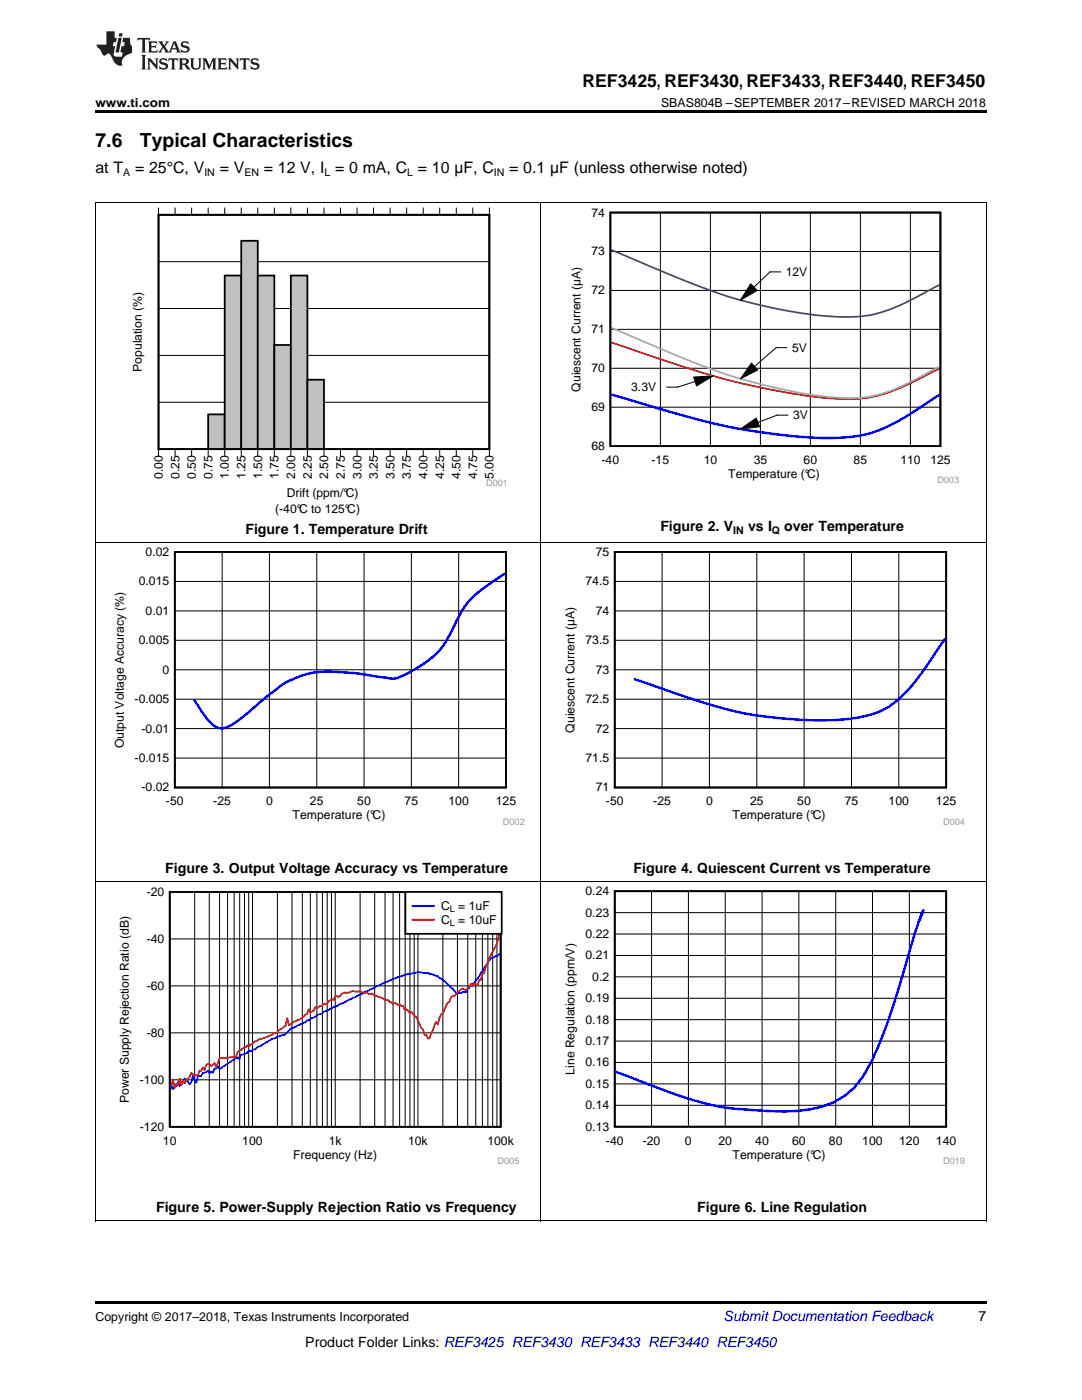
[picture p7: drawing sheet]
<svg xmlns="http://www.w3.org/2000/svg" width="216mm" height="279mm" viewBox="0 0 216 279" stroke-linecap="round" stroke-linejoin="round" font-family="sans-serif">
<path d="M19 243.7h.2zM196.7 243.7h.1zM19 259.7h177.8v.5h-177.8z" fill="#000"/>
<path d="M19.1 176v67.7M107.9 176v67.7M196.8 176v67.7M19 243.6h177.8" fill="none" stroke="#000" stroke-width=".2"/>
<path d="M23.4 177h80.2v55.3h-80.2z" fill-rule="evenodd" fill="#fff"/>
<path d="M33.9 178h66v46.9h-66z" fill="none" stroke="#000" stroke-width=".35"/>
<g fill="none" stroke="#000" stroke-width=".2">
<path d="M38.8 178v46.9M41.8 178v46.9M43.8 178v46.9M45.4 178v46.9M46.7 178v46.9M47.8 178v46.9M48.8 178v46.9M49.6 178v46.9M50.4 178v46.9M55.3 178v46.9M58.3 178v46.9M60.3 178v46.9"/>
<path d="M61.9 178v46.9M63.2 178v46.9M64.3 178v46.9M65.3 178v46.9M66.1 178v46.9M66.9 178v46.9M71.9 178v46.9M74.8 178v46.9M76.8 178v46.9M78.4 178v46.9M79.7 178v46.9M80.8 178v46.9"/>
<path d="M81.8 178v46.9M82.6 178v46.9M83.4 178v46.9M88.4 178v46.9M91.3 178v46.9M93.3 178v46.9M94.9 178v46.9M96.3 178v46.9M97.3 178v46.9M98.3 178v46.9M99.2 178v46.9M33.9 196.8h66"/>
<path d="M33.9 187.4h66M33.9 215.5h66M33.9 206.1h66"/>
</g>
<path d="M99.7 190.3l-.5 .4-.3 .1-.3 .3a1.85 1.85 0 0 0-1.3 1.1l-2 3.1-.7 .9-.6 .4-1 1.4h-.7l-.3 .2-1-.1-1.3-1.4a8.2 8.2 0 0 0-6-2.7h-.3a19.9 19.9 0 0 0-6.3 2l-2 .8-7.9 4-.6 .1-1 .7-2 .8-2 1.2h-.3l-.3 .4h-.4l-2.6 1.3-.4 .4a2.27 2.27 0 0 1-1.6 1l-.7 .2-.3 .3-.7 .1-2.3 1.5-.6 .1-.4 .4-.6 .2-.3 .3-.4-.2a1.74 1.74 0 0 1-1.6 .8l-.4 1-.3-.4-3.6 2.4-.3-.7-.4 .6h-.3l-.3 .8-.4-.2-.3 .3-.3-.5-.4 .3-.6 .1-.4 .6-.6 .1-.3 1.3-.4-.4-.3-1.1-.3 1.4-.4 .4-.6-1-.4-.2-.9 1.5-.4-.8-.3 .9-.3 .1-.4 .5-.3-.7-.2 .7" fill="none" stroke="#00f" stroke-width=".35"/>
<path d="M99.7 186.1a10.7 10.7 0 0 1-1.8 4.5l-1 2.3-.3 1.3-.3 .2-.4 1.2-.3 .1-.3 .9-.7-.3-.3 .6-.3-.6-.7 1-.3 .3-.7-.3-.3 .2a2.78 2.78 0 0 0-1.3 1.3h-.4l-.3 .2-.3 1-.4 .1-.9 2.1-.4 .2-.6 2.1-.4-.6-1.3 3.3-.3 .1-.3-.8-.4 .1-.3-1.2-.3-.2-1-2.2-.4-.2-.6-.9-.4 .2-.6-.7-.3 .1-.4-.7h-.3l-.3-.3-.4 .1-.3-.3-.3-.1-.4 .2-.9-.8-2.7-.9-.6-.4-.4 .1-.3-.1-.3-.3-.4 .2-1-.4h-1.6l-1 .4a1.75 1.75 0 0 0-1.6 .8l-.4-.2h-.3l-.3 .8-.4-.2-.6 .4-.4 .6-.6-.1-.4 .5-.3-.1-.6 .6-.4-.3-.3 .7-.7 .3-.3-.6-.3 1-1.3 .9-1.4 .6-.6 .6-.4 .1-.3-1.4-.3 1.5-1.3 .9-.4 .4-.6 .1-.4 .4-2.6 .9-.7 .4h-.3l-.3 .5-.7 .5-.3-.2-.3 .4-.7 .2-1 .8-.3 .9-3.3 .3-.7 1.7-.3-.8-.7 .6-.3-.3-.7 .1-.3 1.1-.3-.6-.4 .7-.3-.1-.3 1a1.24 1.24 0 0 1-1.3-.5l-.4 .8-.6 .6-.4 .7-.3-.5-.3 .8-.3-1.2-.4 1.3-.3-.3-.3 .8-.4-1.6-.3 1.1-.2-.5" fill="none" stroke="#f00" stroke-width=".35"/>
<path d="M80.9 178h19.2v8.3h-19.2z" fill-rule="evenodd" fill="#fff"/>
<path d="M80.9 178h19.2v8.4h-19.2z" fill="none" stroke="#000" stroke-width=".35"/>
<path d="M82.3 180.8h4.3" fill="none" stroke="#00f" stroke-width=".35"/>
<path d="M82.3 183.5h4.3" fill="none" stroke="#f00" stroke-width=".35"/>
<path d="M112.3 176.9h80.2v55.4h-80.2z" fill-rule="evenodd" fill="#fff"/>
<path d="M122.7 177.9h66.1v47h-66.1z" fill="none" stroke="#000" stroke-width=".35"/>
<g fill="none" stroke="#000" stroke-width=".2">
<path d="M19.1 108.3v67.7M107.9 108.3v67.7M196.8 108.3v67.7M19 175.9h177.8M130 177.9v47M137.4 177.9v47M144.7 177.9v47M152.1 177.9v47M159.4 177.9v47M166.8 177.9v47M174.1 177.9v47M181.5 177.9v47"/>
<path d="M122.7 199.2h66.1M122.7 194.9h66.1M122.7 190.7h66.1M122.7 186.4h66.1M122.7 182.1h66.1M122.7 216.3h66.1M122.7 212h66.1M122.7 207.8h66.1M122.7 203.5h66.1M122.7 220.6h66.1"/>
</g>
<path d="M183.3 184.1l.9-2.4-.4 1a83.3 83.3 0 0 0-3.1 9.8 133 133 0 0 1-6.8 19.3 15.2 15.2 0 0 1-9.8 9 42.1 42.1 0 0 1-15.1 .6 49.7 49.7 0 0 1-15.9-3.6l-10.3-3.9" fill="none" stroke="#00f" stroke-width=".5"/>
<path d="M22.4 109.2h82.3v55.4h-82.3z" fill-rule="evenodd" fill="#fff"/>
<path d="M34.9 110.2h66.1v47h-66.1z" fill="none" stroke="#000" stroke-width=".35"/>
<g fill="none" stroke="#000" stroke-width=".2">
<path d="M34.9 116h66.1M44.3 110.2v47M53.8 110.2v47M63.2 110.2v47M72.6 110.2v47M82.1 110.2v47M91.5 110.2v47M34.9 139.5h66.1M34.9 133.7h66.1M34.9 127.8h66.1M34.9 121.9h66.1M34.9 151.3h66.1"/>
<path d="M34.9 145.4h66.1"/>
</g>
<path d="M100.8 114.4l-.3 .2a39.3 39.3 0 0 0-7.1 5.5 59.7 59.7 0 0 0-4.4 7.9 19.2 19.2 0 0 1-8.2 6.6 4.4 4.4 0 0 1-3.9 .6 81.9 81.9 0 0 0-10.7-1.2 17.6 17.6 0 0 0-12.4 4.6l-4.6 3.9a12.3 12.3 0 0 1-4.9 2.9 3.7 3.7 0 0 1-2.8-1.7l-2.8-4.1" fill="none" stroke="#00f" stroke-width=".5"/>
<path d="M112.3 109.2h80.2v55.4h-80.2z" fill-rule="evenodd" fill="#fff"/>
<path d="M122.7 110.2h66.1v47h-66.1z" fill="none" stroke="#000" stroke-width=".35"/>
<g fill="none" stroke="#000" stroke-width=".2">
<path d="M19.1 40.4v67.9M107.9 40.4v67.9M196.8 40.4v67.9M19 108.2h177.8M122.7 116h66.1M132.1 110.2v47M141.6 110.2v47M151 110.2v47M160.5 110.2v47M169.9 110.2v47M179.3 110.2v47M122.7 139.5h66.1"/>
<path d="M122.7 133.7h66.1M122.7 127.8h66.1M122.7 121.9h66.1M122.7 151.3h66.1M122.7 145.4h66.1"/>
</g>
<path d="M188.6 127.5l-2.4 3.5a34.2 34.2 0 0 1-8.8 10 19.4 19.4 0 0 1-8.4 2.5 79.6 79.6 0 0 1-34.5-5.2l-8.1-2.8" fill="none" stroke="#00f" stroke-width=".5"/>
<path d="M26 41.4h75.1v61.6h-75.1z" fill-rule="evenodd" fill="#fff"/>
<path d="M31.6 42.9h66v46.7h-66z" fill="none" stroke="#000" stroke-width=".35"/>
<g fill="none" stroke="#000" stroke-width=".2">
<path d="M31.6 41.4v1.5h66.1v-1.5M31.6 52.2h66.1M34.9 41.4v1.5M38.2 41.4v1.5M41.5 41.4v1.5M44.8 41.4v1.5M48.1 41.4v1.5M51.4 41.4v1.5M54.7 41.4v1.5M58 41.4v1.5M61.3 41.4v1.5M64.7 41.4v1.5"/>
<path d="M67.9 41.4v1.5M71.2 41.4v1.5M74.5 41.4v1.5M77.8 41.4v1.5M81.1 41.4v1.5M84.5 41.4v1.5M87.7 41.4v1.5M91 41.4v1.5M94.3 41.4v1.5M31.6 70.9h66.1M31.6 61.6h66.1M31.6 91.1v-1.5h66.1v1.5"/>
<path d="M31.6 80.3h66.1M34.9 89.6v1.5M38.2 89.6v1.5M41.5 89.6v1.5M44.8 89.6v1.5M48.1 89.6v1.5M51.4 89.6v1.5M54.7 89.6v1.5M58 89.6v1.5M61.3 89.6v1.5M64.7 89.6v1.5M67.9 89.6v1.5"/>
<path d="M71.2 89.6v1.5M74.5 89.6v1.5M77.8 89.6v1.5M81.1 89.6v1.5M84.5 89.6v1.5M87.7 89.6v1.5M91 89.6v1.5M94.3 89.6v1.5"/>
</g>
<path d="M41.5 82.7h3.4v6.9h-3.4z" fill-rule="evenodd" fill="#c0c0c0"/>
<path d="M41.5 82.7h3.3v6.9h-3.3z" fill="none" stroke="#000" stroke-width=".35"/>
<path d="M44.8 55h3.4v34.6h-3.4z" fill-rule="evenodd" fill="#c0c0c0"/>
<path d="M44.8 55h3.3v34.6h-3.3z" fill="none" stroke="#000" stroke-width=".35"/>
<path d="M48.1 48.1h3.4v41.5h-3.4z" fill-rule="evenodd" fill="#c0c0c0"/>
<path d="M48.1 48.1h3.3v41.5h-3.3z" fill="none" stroke="#000" stroke-width=".35"/>
<path d="M51.4 55h3.4v34.6h-3.4z" fill-rule="evenodd" fill="#c0c0c0"/>
<path d="M51.4 55h3.3v34.6h-3.3z" fill="none" stroke="#000" stroke-width=".35"/>
<path d="M54.7 68.8h3.4v20.8h-3.4z" fill-rule="evenodd" fill="#c0c0c0"/>
<path d="M54.7 68.8h3.3v20.8h-3.3z" fill="none" stroke="#000" stroke-width=".35"/>
<path d="M58 55h3.4v34.6h-3.4z" fill-rule="evenodd" fill="#c0c0c0"/>
<path d="M58 55h3.3v34.6h-3.3z" fill="none" stroke="#000" stroke-width=".35"/>
<path d="M61.3 75.8h3.4v13.8h-3.4z" fill-rule="evenodd" fill="#c0c0c0"/>
<path d="M31.6 42.9h66v46.7h-66zM61.3 75.8h3.4v13.8h-3.4z" fill="none" stroke="#000" stroke-width=".35"/>
<path d="M113.5 41.5h77.8v54.9h-77.8z" fill-rule="evenodd" fill="#fff"/>
<path d="M121.8 42.4h65.8v46.6h-65.8z" fill="none" stroke="#000" stroke-width=".35"/>
<g fill="none" stroke="#000" stroke-width=".2">
<path d="M19 40.4h177.8M121.8 58h65.9M121.8 50.2h65.9M131.8 42.4v46.6M141.8 42.4v46.6M149.8 56.6l1.3 1.4-3.4 1.9zM151.7 42.4v46.6M155.8 54.3h-2.2l-3.2 3M161.7 42.4v46.6M171.7 42.4v46.6M181.7 42.4v46.6M121.8 73.5h65.9"/>
<path d="M121.8 65.7h65.9M138.4 75.3l3.9-.3-3.3 2zM138.7 76.1l-3.5 1.2h-2.1M150 72.5l1.2 1.3-3.5 1.8zM154.9 69.4l-4.3 3.7M154.9 69.4h2.1M121.8 81.3h65.9M147.7 85.6l3.2-2.2 .7 1.8zM157.2 82.9h-2.1l-3.9 1.4"/>
</g>
<path d="M122 78.7l1.4 .4a267 267 0 0 0 24.3 6.5 99.9 99.9 0 0 0 19.7 1.8 24.4 24.4 0 0 0 13.8-4.5l6.3-4.1" fill="none" stroke="#00f" stroke-width=".5"/>
<path d="M122 68.3l1.4 .5a319 319 0 0 0 24.3 7.7 108.1 108.1 0 0 0 21.9 3.1 27.1 27.1 0 0 0 13.2-3.7l4.7-2.3" fill="none" stroke="#f00" stroke-width=".35"/>
<path d="M122 65.4l1.4 .6a318.5 318.5 0 0 0 21.7 8.8 93.7 93.7 0 0 0 24.5 4.7 23.7 23.7 0 0 0 11.6-3l6.3-3.3" fill="none" stroke="#aaa" stroke-width=".35"/>
<path d="M122 49.9l1.4 .5a303.7 303.7 0 0 0 21.7 8.7 88.4 88.4 0 0 0 24.5 4.2 26.3 26.3 0 0 0 13.2-4l4.7-2.4" fill="none" stroke="#295c75" stroke-width=".35"/>
<path d="M149.8 56.6l1.3 1.4-3.4 1.9zM138.4 75.3l3.9-.3-3.3 2zM150 72.5l1.2 1.3-3.5 1.8zM147.7 85.6l3.2-2.2 .7 1.8z" fill="#000"/>
<path d="M19 22h177.8v.5h-177.8z" fill="#000"/>
<g fill="#231f20">
<path d="M27.5 7.6l-.1 .5 .4-.2h.6v.1v2.1l-.2 .4h1l-.3-.4v-2.1l.1-.1h.5l.5 .2-.2-.5zM29.5 8.3l.2 .3v1.5l-.2 .4h1.8l.2-.6a1.04 1.04 0 0 1-1.3 .2v-.7h.6l.3 .2v-.6l-.3 .2h-.6v-.6l.8-.1 .4 .3-.2-.5zM31.5 8.3l.9 1.1-.9 1.1h.8l-.2-.2 .5-.7 .4 .7-.2 .2h1.5l-.1-.2 .1-.4h.9l.1 .4-.2 .2h1l-.3-.3-.7-1.9h-.5l-.9 2-.8-1 .9-1h-.8l.1 .3-.3 .5-.4-.6 .2-.2zM34.7 8.6l.4 1h-.7zM36.3 8.4a.63 .63 0 0 0-.2 .7 .63 .63 0 0 0 .6 .4l.6 .2 .1 .2a.75 .75 0 0 1-.7 .4 .75 .75 0 0 1-.6-.5l.1 .7 .1-.1a1.11 1.11 0 0 0 1.5-.6 1.13 1.13 0 0 0-1.2-.8l-.1-.4a1.04 1.04 0 0 1 1.2 .2l-.2-.5-.1 .1-.5-.2zM28.2 10.9l.2 .4v2.2l-.2 .4h1l-.3-.4v-2.2l.3-.4zM29.3 11.6l.3 .4v1.5l-.3 .4h.8l-.2-.4v-1.3l1.5 1.7v-1.9l.2-.4h-.7l.2 .4v.9l-1.1-1.3zM32 11.8a.62 .62 0 0 0-.2 .7 .62 .62 0 0 0 .6 .4l.6 .1 .1 .3a.76 .76 0 0 1-.7 .3 .76 .76 0 0 1-.6-.4l.1 .7 .1-.1a1.11 1.11 0 0 0 1.5-.6 1.13 1.13 0 0 0-1.2-.8l-.1-.4a1.04 1.04 0 0 1 1.2 .2l-.2-.6-.1 .1-.5-.1zM33.7 11.6l-.2 .6a.61 .61 0 0 1 .8-.3v1.6l-.2 .4h.9l-.2-.4v-1.6a.63 .63 0 0 1 .8 .3l-.2-.6zM35.6 11.6l.3 .4v1.5l-.3 .4h1l-.2-.2v-.8l.5 .2a.76 .76 0 0 0 1.2 .7l-1-1a.58 .58 0 0 0 .6-.5 .58 .58 0 0 0-.5-.6zM36.4 11.9h.1a.45 .45 0 0 1 .5 .1 .45 .45 0 0 1 .1 .5l-.7 .2zM37.9 11.6l.2 .2a2.17 2.17 0 0 0 .3 1.9 .99 .99 0 0 0 1.6-.6v-1.1l.2-.4h-.7l.2 .2a1.92 1.92 0 0 1-.2 1.8 .6 .6 0 0 1-.9-.5v-1.1l.2-.4zM40.4 11.6l.2 .4v1.5l-.2 .4h.7l-.2-.4v-1.4l.8 1.8 .8-1.8v1.4l-.2 .4h.9l-.2-.4v-1.5l.2-.4h-.8l-.6 1.5-.6-1.5zM43.4 11.6l.2 .4v1.5l-.2 .4h1.8l.2-.6a1.04 1.04 0 0 1-1.3 .1v-.6h.5l.4 .2v-.6l-.4 .2h-.5v-.7h.8l.3 .3-.1-.6zM45.5 11.6l.2 .4v1.5l-.2 .4h.7l-.2-.4v-1.3l1.5 1.7v-1.9l.2-.4h-.7l.2 .4v.9l-1.1-1.3zM47.9 11.6l-.1 .6a.61 .61 0 0 1 .8-.3v1.6l-.3 .4h1l-.3-.4 .1-1.6a.63 .63 0 0 1 .7 .3l-.1-.6zM50.2 11.8a.62 .62 0 0 0-.2 .7 .62 .62 0 0 0 .6 .4l.6 .1 .2 .3a.76 .76 0 0 1-.8 .3 .76 .76 0 0 1-.6-.4l.1 .7 .2-.1a1.11 1.11 0 0 0 1.5-.6 1.13 1.13 0 0 0-1.3-.8l-.1-.4a1.04 1.04 0 0 1 1.2 .2l-.1-.6-.2 .1-.5-.1z"/>
<path d="M21.2 6.3v2.6h-1.9l.1 .4 .7 .9a.91 .91 0 0 0 1 .8 .56 .56 0 0 1 .5-.3 .56 .56 0 0 1 .5 .3l.4 .8a1.53 1.53 0 0 0 1.9 1.2 1.54 1.54 0 0 1 1-2.1l.9-.3v-1.4a1.52 1.52 0 0 1-.3-1.6h-1.4l-.2 .8h.5l-.2 .8h-.4l-.2 1v.2l.4 .1-.2 .8a1.93 1.93 0 0 1-1.6-.3l.3-1.8h-.5l.2-.8h.4l.2-.8h-.4v-1.3zM23.6 7.6l-.6 2.9h.7l.6-2.9zM23.8 6.6l-.1 .7h.6l.2-.7z"/>
</g>
<g font-size="3.9">
<text x="19" y="29.3">7.6</text>
<text x="27.9" y="29.3">Typical Characteristics</text>
</g>
<text font-size="3.5" x="116.2" y="17.3">REF3425, REF3430, REF3433, REF3440, REF3450</text>
<g font-size="3.2">
<text x="19" y="34.4">at T</text>
<text x="27" y="34.4">= 25°C, V</text>
<text x="43.9" y="34.4">= V</text>
<text x="52.6" y="34.4">= 12 V, I = 0 mA, C = 10 µF, C</text>
<text x="101.6" y="34.4">= 0.1 µF (unless otherwise noted)</text>
</g>
<g font-size="2.8">
<text x="49" y="106.5">Figure 1. Temperature Drift</text>
<text x="131.8" y="106">Figure 2. V</text>
<text x="149.3" y="106">vs I</text>
<text x="156.5" y="106">over Temperature</text>
<text x="33" y="174.2">Figure 3. Output Voltage Accuracy vs Temperature</text>
<text x="126.4" y="174.2">Figure 4. Quiescent Current vs Temperature</text>
<text x="31.2" y="241.9">Figure 5. Power-Supply Rejection Ratio vs Frequency</text>
<text x="139.1" y="241.9">Figure 6. Line Regulation</text>
<text x="195.3" y="263.6">7</text>
<text x="60.9" y="268.9">Product Folder Links: REF3425 REF3430 REF3433 REF3440 REF3450</text>
</g>
<text font-size="2.8" fill="#0000c8" x="144.4" y="263.6">Submit Documentation Feedback</text>
<g font-size="2.5">
<text x="19" y="21.4">www.ti.com</text>
<text x="131.9" y="21.4">SBAS804B –SEPTEMBER 2017–REVISED MARCH 2018</text>
<text x="19" y="263.6">Copyright © 2017–2018, Texas Instruments Incorporated</text>
</g>
<g font-size="2.4">
<text x="118" y="43.2">74</text>
<text x="118" y="51">73</text>
<text x="118" y="58.8">72</text>
<text x="156.8" y="55.1">12V</text>
<text x="118" y="66.5">71</text>
<text x="158.1" y="70.2">5V</text>
<text x="28.3" y="74.2" transform="rotate(-90 28.3 74.2)">Population (%)</text>
<text x="118" y="74.3">70</text>
<text x="115.8" y="78.2" transform="rotate(-90 115.8 78.2)">Quiescent Current (µA)</text>
<text x="118" y="82.1">69</text>
<text x="126" y="78.1">3.3V</text>
<text x="158.3" y="83.7">3V</text>
<text x="118" y="89.8">68</text>
<text x="32.5" y="95.5" transform="rotate(-90 32.5 95.5)">0.00</text>
<text x="35.8" y="95.5" transform="rotate(-90 35.8 95.5)">0.25</text>
<text x="39.1" y="95.5" transform="rotate(-90 39.1 95.5)">0.50</text>
<text x="42.4" y="95.5" transform="rotate(-90 42.4 95.5)">0.75</text>
<text x="45.7" y="95.5" transform="rotate(-90 45.7 95.5)">1.00</text>
<text x="49" y="95.5" transform="rotate(-90 49 95.5)">1.25</text>
<text x="52.3" y="95.5" transform="rotate(-90 52.3 95.5)">1.50</text>
<text x="55.6" y="95.5" transform="rotate(-90 55.6 95.5)">1.75</text>
<text x="58.9" y="95.5" transform="rotate(-90 58.9 95.5)">2.00</text>
<text x="62.2" y="95.5" transform="rotate(-90 62.2 95.5)">2.25</text>
<text x="65.5" y="95.5" transform="rotate(-90 65.5 95.5)">2.50</text>
<text x="68.8" y="95.5" transform="rotate(-90 68.8 95.5)">2.75</text>
<text x="72.1" y="95.5" transform="rotate(-90 72.1 95.5)">3.00</text>
<text x="75.4" y="95.5" transform="rotate(-90 75.4 95.5)">3.25</text>
<text x="78.7" y="95.5" transform="rotate(-90 78.7 95.5)">3.50</text>
<text x="82" y="95.5" transform="rotate(-90 82 95.5)">3.75</text>
<text x="85.3" y="95.5" transform="rotate(-90 85.3 95.5)">4.00</text>
<text x="88.6" y="95.5" transform="rotate(-90 88.6 95.5)">4.25</text>
<text x="91.9" y="95.5" transform="rotate(-90 91.9 95.5)">4.50</text>
<text x="95.2" y="95.5" transform="rotate(-90 95.2 95.5)">4.75</text>
<text x="98.5" y="95.5" transform="rotate(-90 98.5 95.5)">5.00</text>
<text x="120.1" y="92.6">-40</text>
<text x="130" y="92.6">-15</text>
<text x="140.4" y="92.6">10</text>
<text x="145.3" y="95.3">Temperature (°C)</text>
<text x="150.4" y="92.6">35</text>
<text x="160.4" y="92.6">60</text>
<text x="170.3" y="92.6">85</text>
<text x="179.7" y="92.6">110</text>
<text x="185.6" y="92.6">125</text>
<text x="57.2" y="99.2">Drift (ppm/°C)</text>
<text x="54.9" y="102.5">(-40°C to 125°C)</text>
<text x="29.1" y="111">0.02</text>
<text x="118.9" y="111">75</text>
<text x="27.7" y="116.8">0.015</text>
<text x="116.8" y="116.8">74.5</text>
<text x="29.1" y="122.7">0.01</text>
<text x="118.9" y="122.7">74</text>
<text x="27.7" y="128.6">0.005</text>
<text x="116.8" y="128.6">73.5</text>
<text x="32.4" y="134.5">0</text>
<text x="118.9" y="134.5">73</text>
<text x="26.9" y="140.3">-0.005</text>
<text x="116.8" y="140.3">72.5</text>
<text x="24.7" y="149.4" transform="rotate(-90 24.7 149.4)">Output Voltage Accuracy (%)</text>
<text x="28.2" y="146.2">-0.01</text>
<text x="114.6" y="146.2" transform="rotate(-90 114.6 146.2)">Quiescent Current (µA)</text>
<text x="118.9" y="146.2">72</text>
<text x="26.9" y="152.1">-0.015</text>
<text x="116.8" y="152.1">71.5</text>
<text x="28.2" y="158">-0.02</text>
<text x="33.1" y="160.7">-50</text>
<text x="42.6" y="160.7">-25</text>
<text x="53.1" y="160.7">0</text>
<text x="61.9" y="160.7">25</text>
<text x="71.3" y="160.7">50</text>
<text x="80.7" y="160.7">75</text>
<text x="89.5" y="160.7">100</text>
<text x="98.9" y="160.7">125</text>
<text x="118.9" y="158">71</text>
<text x="120.9" y="160.7">-50</text>
<text x="130.3" y="160.7">-25</text>
<text x="140.9" y="160.7">0</text>
<text x="149.7" y="160.7">25</text>
<text x="159.1" y="160.7">50</text>
<text x="168.6" y="160.7">75</text>
<text x="177.3" y="160.7">100</text>
<text x="186.8" y="160.7">125</text>
<text x="58.4" y="163.5">Temperature (°C)</text>
<text x="146.2" y="163.5">Temperature (°C)</text>
<text x="29.3" y="178.8">-20</text>
<text x="116.8" y="178.7">0.24</text>
<text x="88" y="181.6">C</text>
<text x="88" y="184.4">C</text>
<text x="91.4" y="181.6">= 1uF</text>
<text x="91.4" y="184.4">= 10uF</text>
<text x="116.8" y="182.9">0.23</text>
<text x="29.3" y="188.2">-40</text>
<text x="116.8" y="191.5">0.21</text>
<text x="116.8" y="187.2">0.22</text>
<text x="29.3" y="197.5">-60</text>
<text x="118.2" y="195.8">0.2</text>
<text x="116.8" y="200">0.19</text>
<text x="29.3" y="206.9">-80</text>
<text x="116.8" y="208.6">0.17</text>
<text x="116.8" y="204.3">0.18</text>
<text x="114.6" y="214.5" transform="rotate(-90 114.6 214.5)">Line Regulation (ppm/V)</text>
<text x="116.8" y="212.8">0.16</text>
<text x="25.7" y="220.1" transform="rotate(-90 25.7 220.1)">Power Supply Rejection Ratio (dB)</text>
<text x="27.9" y="216.3">-100</text>
<text x="116.8" y="221.4">0.14</text>
<text x="116.8" y="217.1">0.15</text>
<text x="27.9" y="225.7">-120</text>
<text x="116.8" y="225.7">0.13</text>
<text x="32.5" y="228.5">10</text>
<text x="48.3" y="228.5">100</text>
<text x="58.5" y="231.2">Frequency (Hz)</text>
<text x="65.6" y="228.5">1k</text>
<text x="81.4" y="228.5">10k</text>
<text x="97.3" y="228.5">100k</text>
<text x="120.9" y="228.4">-40</text>
<text x="128.2" y="228.4">-20</text>
<text x="136.7" y="228.4">0</text>
<text x="143.4" y="228.4">20</text>
<text x="146.2" y="231.2">Temperature (°C)</text>
<text x="150.7" y="228.4">40</text>
<text x="158" y="228.4">60</text>
<text x="165.4" y="228.4">80</text>
<text x="172.1" y="228.4">100</text>
<text x="179.4" y="228.4">120</text>
<text x="186.8" y="228.4">140</text>
</g>
<g font-size="2.1">
<text x="24.6" y="35.1">A</text>
<text x="40.8" y="35.1">IN</text>
<text x="48.8" y="35.1">EN</text>
<text x="64.7" y="35.1">L</text>
<text x="81.2" y="35.1">L</text>
<text x="98.5" y="35.1">IN</text>
<text x="146.3" y="106.6">IN</text>
<text x="154" y="106.6">Q</text>
</g>
<g font-size="1.8" fill="#999">
<text x="97" y="97">D001</text>
<text x="187" y="96.4">D003</text>
<text x="100.4" y="164.6">D002</text>
<text x="188.2" y="164.6">D004</text>
<text x="99.3" y="232.3">D005</text>
<text x="188.2" y="232.3">D019</text>
</g>
<g font-size="1.8">
<text x="89.8" y="182.1">L</text>
<text x="89.8" y="184.8">L</text>
</g>
</svg>
